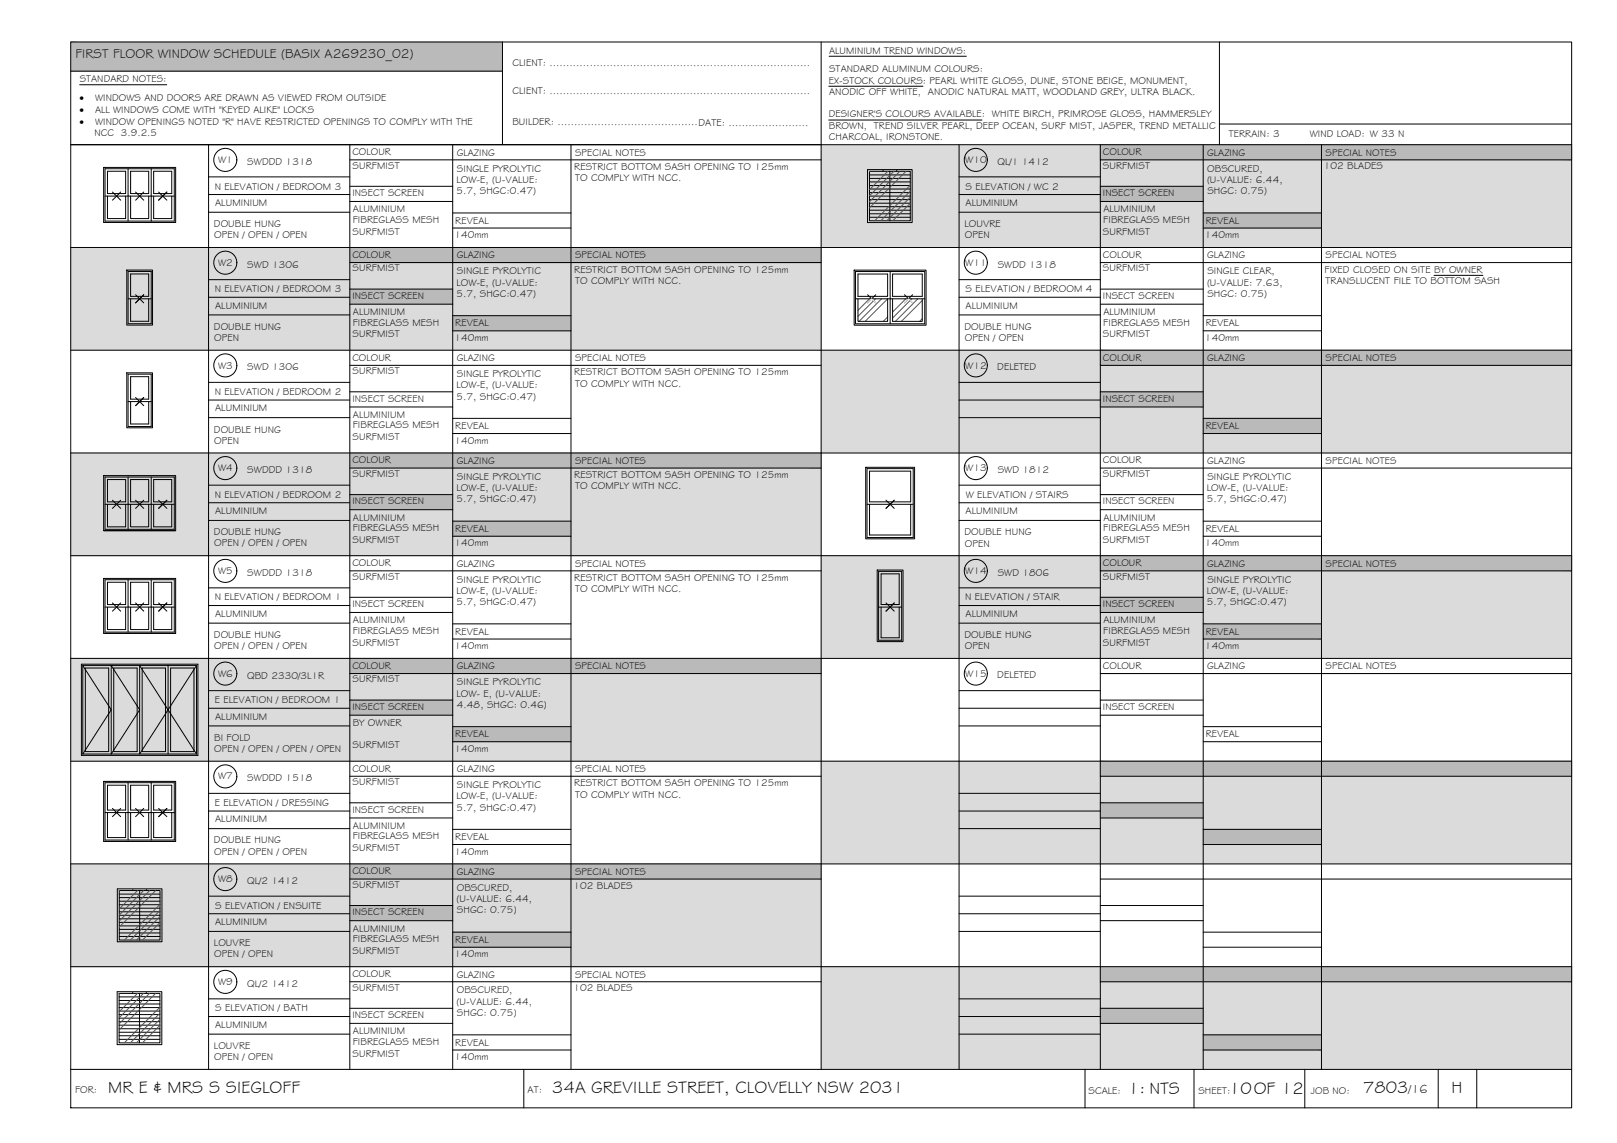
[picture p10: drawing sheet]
<svg xmlns="http://www.w3.org/2000/svg" width="420mm" height="297mm" viewBox="0 0 420 297" stroke-linecap="round" stroke-linejoin="round" font-family="sans-serif">
<!-- layer: WINDOW SCHEDULE HATCH -->
<g fill="#dbdbdb" stroke="#dbdbdb" stroke-width=".26">
<path d="M213.4 37.6l195 26.7v-26.7zM213.4 37.6l195 26.7h-195z"/>
<path d="M18.4 64.3l195 26.7v-26.7zM18.4 64.3l195 26.7h-195z"/>
<path d="M213.4 91l195 26.7v-26.7zM213.4 91l195 26.7h-195z"/>
<path d="M18.4 117.7l195 26.7v-26.7zM18.4 117.7l195 26.7h-195z"/>
<path d="M213.4 144.4l195 26.7v-26.7zM213.4 144.4l195 26.7h-195z"/>
<path d="M18.4 171.1l195 26.7v-26.7zM18.4 171.1l195 26.7h-195z"/>
<path d="M213.4 197.8l195 26.7v-26.7zM213.4 197.8l195 26.7h-195z"/>
<path d="M18.4 224.5l195 26.7v-26.7zM18.4 224.5l195 26.7h-195z"/>
<path d="M213.4 251.2l195 26.7v-26.7zM213.4 251.2l195 26.7h-195z"/>
</g>
<g fill="#bababa" stroke="#bababa" stroke-width=".26">
<path d="M18.4 10.9l112.2 7.6v-7.6zM18.4 10.9l112.2 7.6h-112.2z"/>
<path d="M285.9 37.6l122.5 3.9v-3.9zM285.9 37.6l122.5 3.9h-122.5z"/>
<path d="M285.9 48.4l26.7 4v-4zM285.9 48.4l26.7 4h-26.7z"/>
<path d="M312.6 55.3l30.8 4v-4zM312.6 55.3l30.8 4h-30.8z"/>
<path d="M90.9 64.3l122.5 3.9v-3.9zM90.9 64.3l122.5 3.9h-122.5z"/>
<path d="M90.9 75.1l26.7 4v-4zM90.9 75.1l26.7 4h-26.7z"/>
<path d="M117.6 82l30.8 4v-4zM117.6 82l30.8 4h-30.8z"/>
<path d="M285.9 91l122.5 3.9v-3.9zM285.9 91l122.5 3.9h-122.5z"/>
<path d="M285.9 101.8l26.7 4v-4zM285.9 101.8l26.7 4h-26.7z"/>
<path d="M312.6 108.7l30.8 4v-4zM312.6 108.7l30.8 4h-30.8z"/>
<path d="M90.9 117.7l122.5 3.9v-3.9zM90.9 117.7l122.5 3.9h-122.5z"/>
<path d="M90.9 128.5l26.7 4v-4zM90.9 128.5l26.7 4h-26.7z"/>
<path d="M117.6 135.4l30.8 4v-4zM117.6 135.4l30.8 4h-30.8z"/>
<path d="M285.9 144.4l122.5 4v-4zM285.9 144.4l122.5 4h-122.5z"/>
<path d="M285.9 155.2l26.7 4v-4zM285.9 155.2l26.7 4h-26.7z"/>
<path d="M312.6 162.1l30.8 4v-4zM312.6 162.1l30.8 4h-30.8z"/>
<path d="M90.9 171.1l122.5 3.9v-3.9zM90.9 171.1l122.5 3.9h-122.5z"/>
<path d="M90.9 181.9l26.7 4v-4zM90.9 181.9l26.7 4h-26.7z"/>
<path d="M117.6 188.8l30.8 4v-4zM117.6 188.8l30.8 4h-30.8z"/>
<path d="M285.9 197.8l122.5 3.9v-3.9zM285.9 197.8l122.5 3.9h-122.5z"/>
<path d="M285.9 208.6l26.7 4v-4zM285.9 208.6l26.7 4h-26.7z"/>
<path d="M312.6 215.5l30.8 4v-4zM312.6 215.5l30.8 4h-30.8z"/>
<path d="M90.9 224.5l122.5 3.9v-3.9zM90.9 224.5l122.5 3.9h-122.5z"/>
<path d="M90.9 235.3l26.7 4v-4zM90.9 235.3l26.7 4h-26.7z"/>
<path d="M117.6 242.2l30.8 4v-4zM117.6 242.2l30.8 4h-30.8z"/>
<path d="M285.9 251.2l122.5 3.9v-3.9zM285.9 251.2l122.5 3.9h-122.5z"/>
<path d="M285.9 262l26.7 4v-4zM285.9 262l26.7 4h-26.7z"/>
<path d="M312.6 268.9l30.8 4v-4zM312.6 268.9l30.8 4h-30.8z"/>
</g>
<!-- layer: BORDER -->
<g fill="none" stroke="#000" stroke-width=".26">
<path d="M18.4 10.9h390v277h-390zM18.4 18.5h112.2M130.6 10.9v26.7M213.4 10.9v267M316.9 10.9v26.7M18.4 37.6h390M54.2 37.6v240.3M90.9 37.6v240.3M117.6 37.6v240.3M148.4 37.6v240.3M249.2 37.6v240.3M285.9 37.6v240.3"/>
<path d="M312.6 37.6v240.3M316.9 32.2h91.5M343.4 37.6v240.3M54.2 46h36.7M54.2 50.6h36.7M54.2 55.2h36.7M90.9 41.5h122.5M90.9 48.4h26.7M90.9 52.4h26.7M117.6 55.3h30.8M117.6 59.3h30.8M249.2 46h36.7"/>
<path d="M249.2 50.6h36.7M249.2 55.2h36.7M285.9 41.5h122.5M285.9 48.4h26.7M285.9 52.4h26.7M312.6 55.3h30.8M312.6 59.3h30.8M18.4 64.3h390M54.2 72.7h36.7M54.2 77.3h36.7M90.9 68.2h122.5M90.9 75.1h26.7"/>
<path d="M90.9 79.1h26.7M249.2 72.7h36.7M249.2 77.3h36.7M285.9 68.2h122.5M285.9 75.1h26.7M285.9 79.1h26.7M18.4 91h390M54.2 81.8h36.7M54.2 99.4h36.7M90.9 94.9h122.5M117.6 82h30.8M117.6 86h30.8"/>
<path d="M249.2 81.8h36.7M249.2 99.4h36.7M285.9 94.9h122.5M312.6 82h30.8M312.6 86h30.8M18.4 117.7h390M54.2 104h36.7M54.2 108.5h36.7M90.9 101.8h26.7M90.9 105.8h26.7M117.6 108.7h30.8M117.6 112.7h30.8"/>
<path d="M249.2 104h36.7M249.2 108.5h36.7M285.9 101.8h26.7M285.9 105.8h26.7M312.6 108.7h30.8M312.6 112.7h30.8M54.2 126.1h36.7M54.2 130.7h36.7M54.2 135.2h36.7M90.9 121.6h122.5M90.9 128.5h26.7M90.9 132.5h26.7"/>
<path d="M117.6 135.4h30.8M117.6 139.4h30.8M249.2 126.1h36.7M249.2 130.7h36.7M249.2 135.2h36.7M285.9 121.6h122.5M285.9 128.5h26.7M285.9 132.5h26.7M312.6 135.4h30.8M312.6 139.4h30.8M18.4 144.4h390M54.2 152.8h36.7"/>
<path d="M54.2 157.4h36.7M90.9 148.4h122.5M90.9 155.2h26.7M90.9 159.2h26.7M249.2 152.8h36.7M249.2 157.4h36.7M285.9 148.4h122.5M285.9 155.2h26.7M285.9 159.2h26.7M18.4 171.1h390M54.2 161.9h36.7M54.2 179.5h36.7"/>
<path d="M90.9 175h122.5M117.6 162.1h30.8M117.6 166.1h30.8M249.2 161.9h36.7M249.2 179.5h36.7M285.9 175h122.5M312.6 162.1h30.8M312.6 166.1h30.8M18.4 197.8h390M54.2 184.1h36.7M54.2 188.7h36.7M90.9 181.9h26.7"/>
<path d="M90.9 185.9h26.7M117.6 188.8h30.8M117.6 192.8h30.8M249.2 184.1h36.7M249.2 188.7h36.7M285.9 181.9h26.7M285.9 185.9h26.7M312.6 188.8h30.8M312.6 192.8h30.8M54.2 206.2h36.7M54.2 210.8h36.7M54.2 215.3h36.7"/>
<path d="M90.9 201.7h122.5M90.9 208.6h26.7M90.9 212.6h26.7M117.6 215.5h30.8M117.6 219.5h30.8M249.2 206.2h36.7M249.2 210.8h36.7M249.2 215.3h36.7M285.9 201.7h122.5M285.9 208.6h26.7M285.9 212.6h26.7M312.6 215.5h30.8"/>
<path d="M312.6 219.5h30.8M18.4 224.5h390M54.2 232.9h36.7M54.2 237.5h36.7M90.9 228.4h122.5M90.9 235.3h26.7M90.9 239.3h26.7M249.2 232.9h36.7M249.2 237.5h36.7M285.9 228.4h122.5M285.9 235.3h26.7M285.9 239.3h26.7"/>
<path d="M18.4 251.2h390M54.2 242.1h36.7M54.2 259.6h36.7M90.9 255.1h122.5M117.6 242.2h30.8M117.6 246.2h30.8M249.2 242.1h36.7M249.2 259.6h36.7M285.9 255.1h122.5M312.6 242.2h30.8M312.6 246.2h30.8M18.4 277.9h390"/>
<path d="M54.2 264.2h36.7M54.2 268.7h36.7M90.9 262h26.7M90.9 266h26.7M117.6 268.9h30.8M117.6 272.9h30.8M136.1 277.9v10M249.2 264.2h36.7M249.2 268.7h36.7M281.9 277.9v10M285.9 262h26.7M285.9 266h26.7"/>
<path d="M310.2 277.9v10M312.6 268.9h30.8M312.6 272.9h30.8M339 277.9v10M373.7 277.9v10M383.7 277.9v10"/>
</g>
<!-- layer: TEXT -->
<path d="M215.4 14.6h35.7M20.7 22h22.6M215.3 31.2h39.9M215.4 22.4h24.4M372.6 71.6h12.7" fill="none" stroke="#000" stroke-width=".26"/>
<!-- layer: HATCH -->
<g fill="none" stroke="#545454" stroke-width=".26">
<path d="M226 44.5l-.1 .1M230.7 44.5l-4.8 4.8M232.2 44.5l-6.3 6.4M233.8 44.5l-7.9 7.9M235.4 44.5l-9.5 9.5M236.5 48.1l-9.2 9.3M236.5 49.7l-7.7 7.7M236.5 51.3l-6.1 6.1M236.5 52.8l-4.5 4.6M225.9 77.7l-3 3M227.5 77.7l-4.6 4.5M229.1 77.7l-5.9 5.8"/>
<path d="M230.6 77.7l-5.8 5.8M235.4 77.7l-3.5 3.4M236.9 77.7l-5 4.9M238.5 77.7l-5.9 5.8M239.6 78.1l-5.4 5.4M230.6 82.4l-1.1 1.1M239.6 82.8l-.7 .7M31 231.4v.1M35.7 231.4l-4.7 4.8M37.3 231.4l-6.3 6.4M38.9 231.4l-7.9 7.9M40.5 231.4l-9.5 9.5"/>
<path d="M41.6 235l-9.3 9.3M41.6 236.6l-7.7 7.7M41.6 238.2l-6.1 6.1M41.6 239.7l-4.6 4.6M31 258.2h.1M35.7 258.2l-4.7 4.7M37.3 258.2l-6.3 6.3M38.8 258.2l-7.8 7.9M40.4 258.2l-9.4 9.4M41.6 261.8l-9.3 9.2M41.6 263.3l-7.7 7.7M41.6 264.9l-6.2 6.1"/>
<path d="M41.6 266.5l-4.6 4.5"/>
</g>
<!-- layer: WINDOWS -->
<g fill="none" stroke="#000" stroke-width=".26">
<path d="M27.3 43.9h18v13.6h-18zM27.3 51h18M27.9 44.5h4.7v5.8h-4.7zM27.9 51v5.8h4.7v-5.8M29.2 52l1.1-1 1.1 1M29.2 49.9l1.1 1.1 1.1-1.1M33.3 43.9v13.6M33.9 51v5.8h4.7v-5.8M33.9 44.5h4.7v5.8h-4.7zM35.2 49.9l1.1 1.1-1.1 1M37.3 49.9l-1 1.1 1 1M39.3 43.9v13.6"/>
<path d="M39.9 44.5h4.7v5.8h-4.7zM39.9 51v5.8h4.7v-5.8M41.2 49.9l2.2 2.1M43.4 49.9l-2.2 2.1M225.9 45.5h10.6M225.9 44.5h10.6v12.9h-10.6zM225.9 51h10.6M225.9 46.4h10.6M225.9 47.3h10.6M225.9 48.2h10.6M225.9 49.1h10.6M225.9 50.1h10.6"/>
<path d="M225.9 51.9h10.6M225.9 52.8h10.6M225.9 53.7h10.6M225.9 54.6h10.6M225.9 55.6h10.6M225.9 56.5h10.6M229.5 44.5h.1M231.2 44.5v12.9M233 44.5h.1M33.3 70.5h6v13.6h-6zM33.3 77.7h6M33.9 71.2h4.7v5.8h-4.7z"/>
<path d="M33.9 77.7v5.8h4.7v-5.8M35.2 76.6l2.1 2.1M37.3 76.6l-2.1 2.1M222.3 70.6h18v13.6h-18zM222.3 77.7h18M222.9 77.7v5.8h7.7v-5.8M222.9 71.2h7.7v5.8h-7.7zM225.4 76.6l1.1 1.1 1-1.1M225.4 78.7l1.1-1 1 1M231.3 70.6v13.6M231.9 77.7v5.8h7.7v-5.8M231.9 71.2h7.7v5.8h-7.7z"/>
<path d="M235 76.6l1.1 1.1 1-1.1M235 78.7l1.1-1 1 1M33.3 97.2h6v13.6h-6zM33.9 97.9h4.7v5.8h-4.7zM33.3 104.4h6M33.9 104.4v5.8h4.7v-5.8M35.2 103.3l2.1 2.1M37.3 103.3l-2.1 2.1M27.3 124h18v13.6h-18zM27.3 131.1h18M27.9 124.6h4.7v5.8h-4.7zM27.9 131.1v5.8h4.7v-5.8"/>
<path d="M29.2 132.1l1.1-1 1.1 1M29.2 130l1.1 1.1 1.1-1.1M33.3 124v13.6M33.9 131.1v5.8h4.7v-5.8M33.9 124.6h4.7v5.8h-4.7zM35.2 130l1.1 1.1-1.1 1M37.3 130l-1 1.1 1 1M39.3 124v13.6M39.9 124.6h4.7v5.8h-4.7zM39.9 131.1v5.8h4.7v-5.8M41.2 130l2.2 2.1M43.4 130l-2.2 2.1"/>
<path d="M225.3 131.1h12M225.3 121.8h12v17.9h-12zM225.9 122.4h10.7v8h-10.7zM225.9 131.1v7.9h10.7v-7.9M230.2 130l2.2 2.1M232.4 130l-2.2 2.1M27.3 150.7h18v13.6h-18zM27.3 157.8h18M27.9 151.3h4.7v5.8h-4.7zM27.9 157.8v5.8h4.7v-5.8M29.2 158.8l1.1-1 1.1 1M29.2 156.7l1.1 1.1 1.1-1.1"/>
<path d="M33.3 150.7v13.6M33.9 157.8v5.8h4.7v-5.8M33.9 151.3h4.7v5.8h-4.7zM35.2 156.7l1.1 1.1-1.1 1M37.3 156.7l-1 1.1 1 1M39.3 150.7v13.6M39.9 151.3h4.7v5.8h-4.7zM39.9 157.8v5.8h4.7v-5.8M41.2 156.7l2.2 2.1M43.4 156.7l-2.2 2.1M228.3 157.8h6M228.3 148.5h6v17.9h-6z"/>
<path d="M228.9 149.1h4.7v8h-4.7zM228.9 157.8v7.9h4.7v-7.9M230.2 156.7l2.2 2.1M232.4 156.7l-2.2 2.1M21.5 173l7.4 11.5-7.4 11.5M21.5 173h29.6M21.5 173v23M22.2 173.6h6v21.7h-6zM28.9 173l7.4 11.5-7.4 11.5zM29.6 173.6h6v21.7h-6zM36.3 173l7.4 11.5-7.4 11.5zM36.9 173.6h6.1v21.7h-6.1z"/>
<path d="M43.7 173v23M44.3 173.6h6.1v21.7h-6.1zM51.1 173l-7.4 11.5 7.4 11.5M51.1 173v23M21.5 196h29.6M27.3 203.4h18v14.9h-18zM27.3 211.2h18M27.9 204.1h4.7v6.4h-4.7zM27.9 211.2v6.5h4.7v-6.5M29.2 212.2l1.1-1 1.1 1M29.2 210.1l1.1 1.1 1.1-1.1M33.3 203.4v14.9"/>
<path d="M33.9 211.2v6.5h4.7v-6.5M33.9 204.1h4.7v6.4h-4.7zM35.2 210.1l1.1 1.1-1.1 1M37.3 210.1l-1 1.1 1 1M39.3 203.4v14.9M39.9 204.1h4.7v6.4h-4.7zM39.9 211.2v6.5h4.7v-6.5M41.2 210.1l2.2 2.1M43.4 210.1l-2.2 2.1M31 232.4h10.6M31 231.4h10.6v12.9h-10.6zM31 233.3h10.6"/>
<path d="M31 234.2h10.6M31 235.1h10.6M31 236h10.6M31 237h10.6M31 237.9h10.6M31 238.8h10.6M31 239.7h10.6M34.5 231.4h.1M36.3 231.4v12.9M38 231.4h.1M30.9 259.1h10.6M31 258.2h10.6v12.8h-10.6z"/>
<path d="M31 240.6h10.6M31 241.5h10.6M31 242.5h10.6M31 243.4h10.6M34.5 258.2h.1M36.2 258.2v12.8M38 258.2h.1M31 260h10.6M31 260.9h10.6M31 261.8h10.6M31 262.8h10.6M31 263.7h10.6"/>
<path d="M31 264.6h10.6M31 265.5h10.6M31 266.4h10.6M31 267.3h10.6M31 268.3h10.6M31 269.2h10.6M31 270.1h10.6"/>
<circle cx="58.5" cy="41.6" r="3"/>
<circle cx="253.6" cy="41.6" r="3"/>
<circle cx="58.5" cy="68.3" r="3"/>
<circle cx="253.6" cy="68.3" r="3"/>
<circle cx="58.5" cy="95" r="3"/>
<circle cx="253.6" cy="95" r="3"/>
<circle cx="58.5" cy="121.6" r="3"/>
<circle cx="253.6" cy="121.6" r="3"/>
<circle cx="58.5" cy="148.4" r="3"/>
<circle cx="253.6" cy="148.4" r="3"/>
<circle cx="58.5" cy="175.1" r="3"/>
<circle cx="253.6" cy="175.1" r="3"/>
<circle cx="58.5" cy="201.8" r="3"/>
<circle cx="58.5" cy="228.5" r="3"/>
<circle cx="58.5" cy="255.2" r="3"/>
</g>
<!-- layer: NEWWORK -->
<g fill="none" stroke="#000" stroke-width=".26">
<path d="M26.9 43.5h18.7v14.3h-18.7zM26.9 57.8h18.7M225.4 44.1h11.6v13.7h-11.6zM32.9 70.2h6.7v14.3h-6.7zM221.9 70.2h18.7v14.3h-18.7zM32.9 96.9h6.7v14.3h-6.7zM26.9 123.6h18.7v14.3h-18.7zM26.9 137.9h18.7M224.9 121.4h12.7v18.6h-12.7zM26.9 150.3h18.7v14.3h-18.7zM227.9 148.1h6.7v18.6h-6.7zM21.2 172.6h30.2v23.7h-30.2z"/>
<path d="M26.9 164.6h18.7M26.9 203.1h18.7v15.6h-18.7zM26.9 218.7h18.7M30.5 231h11.6v13.7h-11.6zM30.4 257.7h11.6v13.8h-11.6z"/>
</g>
<!-- layer: MASK -->
<path d="M225.4 78.7l1.1-1 1 1M235 78.7l1.1-1 1 1" fill="none" stroke="#fff" stroke-width=".26"/>
<g font-size="4.5">
<text x="28.1" y="284">MR E &amp; MRS S SIEGLOFF</text>
<text x="143.5" y="283.9">34A GREVILLE STREET, CLOVELLY NSW 2031</text>
<text x="293.1" y="284.3">1: NTS</text>
<text x="319.4" y="284.3">10OF 12</text>
<text x="354.2" y="284.1">7803</text>
<text x="377.2" y="284.1">H</text>
</g>
<text font-size="3.4" x="19.6" y="15.1">FIRST FLOOR WINDOW SCHEDULE (BASIX A269230_02)</text>
<text font-size="3.2" x="366" y="284.1">/16</text>
<g font-size="2.6">
<text x="133.1" y="17.2">CLIENT: ..............................................................................</text>
<text x="215.4" y="13.9">ALUMINIUM TREND WINDOWS:</text>
<text x="20.7" y="21.3">STANDARD NOTES:</text>
<text x="215.4" y="21.7">EX-STOCK COLOURS: PEARL WHITE GLOSS, DUNE, STONE BEIGE, MONUMENT,</text>
<text x="215.4" y="18.8">STANDARD ALUMINUM COLOURS:</text>
<text x="20.7" y="26.3">·</text>
<text x="20.7" y="29.4">·</text>
<text x="24.7" y="29.4">ALL WINDOWS COME WITH &quot;KEYED ALIKE&quot; LOCKS</text>
<text x="24.7" y="26.3">WINDOWS AND DOORS ARE DRAWN AS VIEWED FROM OUTSIDE</text>
<text x="133.1" y="24.3">CLIENT: ..............................................................................</text>
<text x="215.4" y="24.6">ANODIC OFF WHITE, ANODIC NATURAL MATT, WOODLAND GREY, ULTRA BLACK.</text>
<text x="20.7" y="32.4">·</text>
<text x="24.6" y="35.4">NCC 3.9.2.5</text>
<text x="24.7" y="32.4">WINDOW OPENINGS NOTED &quot;R&quot; HAVE RESTRICTED OPENINGS TO COMPLY WITH THE</text>
<text x="133.1" y="32.6">BUILDER: ..........................................DATE: ........................</text>
<text x="215.3" y="30.5">DESIGNER'S COLOURS AVAILABLE: WHITE BIRCH, PRIMROSE GLOSS, HAMMERSLEY</text>
<text x="215.4" y="33.4">BROWN, TREND SILVER PEARL, DEEP OCEAN, SURF MIST, JASPER, TREND METALLIC</text>
<text x="319.3" y="35.6">TERRAIN: 3</text>
<text x="340.3" y="35.6">WIND LOAD: W 33 N</text>
<text x="91.6" y="40.4">COLOUR</text>
<text x="118.7" y="40.4">GLAZING</text>
<text x="149.4" y="40.4">SPECIAL NOTES</text>
<text x="215.4" y="36.4">CHARCOAL, IRONSTONE.</text>
<text x="286.6" y="40.4">COLOUR</text>
<text x="313.7" y="40.4">GLAZING</text>
<text x="344.5" y="40.4">SPECIAL NOTES</text>
<text x="56.7" y="42.4">W1</text>
<text x="64.2" y="42.8">SWDDD 1318</text>
<text x="91.6" y="43.8">SURFMIST</text>
<text x="118.6" y="47.5">LOW-E, (U-VALUE:</text>
<text x="118.7" y="44.6">SINGLE PYROLYTIC</text>
<text x="149.2" y="44.1">RESTRICT BOTTOM SASH OPENING TO 125mm</text>
<text x="149.4" y="47.1">TO COMPLY WITH NCC.</text>
<text x="250.8" y="42.4">W10</text>
<text x="259.2" y="42.8">QL/1 1412</text>
<text x="286.6" y="43.8">SURFMIST</text>
<text x="313.6" y="47.5">(U-VALUE: 6.44,</text>
<text x="313.7" y="44.6">OBSCURED,</text>
<text x="344" y="44">102 BLADES</text>
<text x="55.8" y="49.2">N ELEVATION / BEDROOM 3</text>
<text x="55.9" y="53.5">ALUMINIUM</text>
<text x="91.6" y="51">INSECT SCREEN</text>
<text x="118.6" y="50.5">5.7, SHGC:0.47)</text>
<text x="250.9" y="49.2">S ELEVATION / WC 2</text>
<text x="250.9" y="53.5">ALUMINIUM</text>
<text x="286.6" y="51">INSECT SCREEN</text>
<text x="313.7" y="50.4">SHGC: 0.75)</text>
<text x="55.6" y="59">DOUBLE HUNG</text>
<text x="91.7" y="57.9">FIBREGLASS MESH</text>
<text x="91.7" y="55.2">ALUMINIUM</text>
<text x="118.3" y="58.1">REVEAL</text>
<text x="250.6" y="59">LOUVRE</text>
<text x="286.7" y="57.9">FIBREGLASS MESH</text>
<text x="286.7" y="55.2">ALUMINIUM</text>
<text x="313.3" y="58.1">REVEAL</text>
<text x="55.7" y="61.9">OPEN / OPEN / OPEN</text>
<text x="91.6" y="61">SURFMIST</text>
<text x="118.1" y="61.9">140mm</text>
<text x="250.7" y="62">OPEN</text>
<text x="286.6" y="61">SURFMIST</text>
<text x="313.1" y="61.9">140mm</text>
<text x="56.7" y="69.1">W2</text>
<text x="64.2" y="69.5">SWD 1306</text>
<text x="91.6" y="67">COLOUR</text>
<text x="91.6" y="70.5">SURFMIST</text>
<text x="118.7" y="67.1">GLAZING</text>
<text x="118.7" y="71.3">SINGLE PYROLYTIC</text>
<text x="149.2" y="70.8">RESTRICT BOTTOM SASH OPENING TO 125mm</text>
<text x="149.4" y="67.1">SPECIAL NOTES</text>
<text x="250.8" y="69.1">W11</text>
<text x="259.2" y="69.5">SWDD 1318</text>
<text x="286.6" y="67">COLOUR</text>
<text x="286.6" y="70.5">SURFMIST</text>
<text x="313.7" y="67.1">GLAZING</text>
<text x="313.7" y="71.3">SINGLE CLEAR,</text>
<text x="344.2" y="70.8">FIXED CLOSED ON SITE BY OWNER</text>
<text x="344.5" y="67.1">SPECIAL NOTES</text>
<text x="55.8" y="76">N ELEVATION / BEDROOM 3</text>
<text x="91.6" y="77.7">INSECT SCREEN</text>
<text x="118.6" y="74.2">LOW-E, (U-VALUE:</text>
<text x="118.6" y="77.1">5.7, SHGC:0.47)</text>
<text x="149.4" y="73.8">TO COMPLY WITH NCC.</text>
<text x="250.9" y="76">S ELEVATION / BEDROOM 4</text>
<text x="286.6" y="77.7">INSECT SCREEN</text>
<text x="313.6" y="74.2">(U-VALUE: 7.63,</text>
<text x="313.7" y="77.1">SHGC: 0.75)</text>
<text x="344.4" y="73.8">TRANSLUCENT FILE TO BOTTOM SASH</text>
<text x="55.9" y="80.2">ALUMINIUM</text>
<text x="91.7" y="81.9">ALUMINIUM</text>
<text x="250.9" y="80.2">ALUMINIUM</text>
<text x="286.7" y="81.9">ALUMINIUM</text>
<text x="55.6" y="85.7">DOUBLE HUNG</text>
<text x="55.7" y="88.7">OPEN</text>
<text x="91.6" y="87.7">SURFMIST</text>
<text x="91.7" y="84.7">FIBREGLASS MESH</text>
<text x="118.1" y="88.6">140mm</text>
<text x="118.3" y="84.8">REVEAL</text>
<text x="250.6" y="85.7">DOUBLE HUNG</text>
<text x="250.7" y="88.6">OPEN / OPEN</text>
<text x="286.6" y="87.7">SURFMIST</text>
<text x="286.7" y="84.7">FIBREGLASS MESH</text>
<text x="313.1" y="88.6">140mm</text>
<text x="313.3" y="84.8">REVEAL</text>
<text x="56.7" y="95.8">W3</text>
<text x="91.6" y="93.7">COLOUR</text>
<text x="118.7" y="93.8">GLAZING</text>
<text x="149.4" y="93.8">SPECIAL NOTES</text>
<text x="250.8" y="95.8">W12</text>
<text x="286.6" y="93.7">COLOUR</text>
<text x="313.7" y="93.8">GLAZING</text>
<text x="344.5" y="93.8">SPECIAL NOTES</text>
<text x="64.2" y="96.2">SWD 1306</text>
<text x="91.6" y="97.2">SURFMIST</text>
<text x="118.6" y="100.9">LOW-E, (U-VALUE:</text>
<text x="118.7" y="98">SINGLE PYROLYTIC</text>
<text x="149.2" y="97.6">RESTRICT BOTTOM SASH OPENING TO 125mm</text>
<text x="149.4" y="100.5">TO COMPLY WITH NCC.</text>
<text x="259.1" y="96.2">DELETED</text>
<text x="55.8" y="102.7">N ELEVATION / BEDROOM 2</text>
<text x="55.9" y="106.9">ALUMINIUM</text>
<text x="91.6" y="104.4">INSECT SCREEN</text>
<text x="118.6" y="103.9">5.7, SHGC:0.47)</text>
<text x="286.6" y="104.4">INSECT SCREEN</text>
<text x="55.6" y="112.5">DOUBLE HUNG</text>
<text x="91.7" y="111.4">FIBREGLASS MESH</text>
<text x="91.7" y="108.6">ALUMINIUM</text>
<text x="118.3" y="111.5">REVEAL</text>
<text x="313.3" y="111.5">REVEAL</text>
<text x="55.7" y="115.4">OPEN</text>
<text x="91.6" y="114.4">SURFMIST</text>
<text x="118.1" y="115.3">140mm</text>
<text x="56.7" y="122.5">W4</text>
<text x="64.2" y="122.9">SWDDD 1318</text>
<text x="91.6" y="120.5">COLOUR</text>
<text x="91.6" y="123.9">SURFMIST</text>
<text x="118.7" y="120.5">GLAZING</text>
<text x="118.7" y="124.7">SINGLE PYROLYTIC</text>
<text x="149.2" y="124.2">RESTRICT BOTTOM SASH OPENING TO 125mm</text>
<text x="149.4" y="120.5">SPECIAL NOTES</text>
<text x="250.8" y="122.5">W13</text>
<text x="259.2" y="122.9">SWD 1812</text>
<text x="286.6" y="120.5">COLOUR</text>
<text x="286.6" y="123.9">SURFMIST</text>
<text x="313.7" y="120.5">GLAZING</text>
<text x="313.7" y="124.7">SINGLE PYROLYTIC</text>
<text x="344.5" y="120.5">SPECIAL NOTES</text>
<text x="55.8" y="129.3">N ELEVATION / BEDROOM 2</text>
<text x="91.6" y="131.1">INSECT SCREEN</text>
<text x="118.6" y="127.6">LOW-E, (U-VALUE:</text>
<text x="118.6" y="130.5">5.7, SHGC:0.47)</text>
<text x="149.4" y="127.2">TO COMPLY WITH NCC.</text>
<text x="250.9" y="129.4">W ELEVATION / STAIRS</text>
<text x="286.6" y="131.1">INSECT SCREEN</text>
<text x="313.6" y="127.6">LOW-E, (U-VALUE:</text>
<text x="313.6" y="130.5">5.7, SHGC:0.47)</text>
<text x="55.9" y="133.6">ALUMINIUM</text>
<text x="91.7" y="135.3">ALUMINIUM</text>
<text x="250.9" y="133.6">ALUMINIUM</text>
<text x="286.7" y="135.3">ALUMINIUM</text>
<text x="55.6" y="139.1">DOUBLE HUNG</text>
<text x="55.7" y="142">OPEN / OPEN / OPEN</text>
<text x="91.6" y="141.1">SURFMIST</text>
<text x="91.7" y="138.1">FIBREGLASS MESH</text>
<text x="118.1" y="142">140mm</text>
<text x="118.3" y="138.2">REVEAL</text>
<text x="250.6" y="139.1">DOUBLE HUNG</text>
<text x="250.7" y="142.1">OPEN</text>
<text x="286.6" y="141.1">SURFMIST</text>
<text x="286.7" y="138.1">FIBREGLASS MESH</text>
<text x="313.1" y="142">140mm</text>
<text x="313.3" y="138.2">REVEAL</text>
<text x="56.7" y="149.2">W5</text>
<text x="64.2" y="149.6">SWDDD 1318</text>
<text x="91.6" y="147.1">COLOUR</text>
<text x="118.7" y="147.2">GLAZING</text>
<text x="149.4" y="147.2">SPECIAL NOTES</text>
<text x="250.8" y="149.2">W14</text>
<text x="259.2" y="149.6">SWD 1806</text>
<text x="286.6" y="147.1">COLOUR</text>
<text x="313.7" y="147.2">GLAZING</text>
<text x="344.5" y="147.2">SPECIAL NOTES</text>
<text x="91.6" y="150.6">SURFMIST</text>
<text x="118.6" y="154.3">LOW-E, (U-VALUE:</text>
<text x="118.7" y="151.4">SINGLE PYROLYTIC</text>
<text x="149.2" y="151">RESTRICT BOTTOM SASH OPENING TO 125mm</text>
<text x="149.4" y="153.9">TO COMPLY WITH NCC.</text>
<text x="286.6" y="150.6">SURFMIST</text>
<text x="313.6" y="154.3">LOW-E, (U-VALUE:</text>
<text x="313.7" y="151.4">SINGLE PYROLYTIC</text>
<text x="55.8" y="156.1">N ELEVATION / BEDROOM 1</text>
<text x="55.9" y="160.3">ALUMINIUM</text>
<text x="91.6" y="157.8">INSECT SCREEN</text>
<text x="91.7" y="162">ALUMINIUM</text>
<text x="118.6" y="157.3">5.7, SHGC:0.47)</text>
<text x="250.8" y="156.1">N ELEVATION / STAIR</text>
<text x="250.9" y="160.3">ALUMINIUM</text>
<text x="286.6" y="157.8">INSECT SCREEN</text>
<text x="286.7" y="162">ALUMINIUM</text>
<text x="313.6" y="157.3">5.7, SHGC:0.47)</text>
<text x="55.6" y="165.7">DOUBLE HUNG</text>
<text x="91.6" y="167.8">SURFMIST</text>
<text x="91.7" y="164.8">FIBREGLASS MESH</text>
<text x="118.3" y="164.9">REVEAL</text>
<text x="250.6" y="165.9">DOUBLE HUNG</text>
<text x="286.6" y="167.8">SURFMIST</text>
<text x="286.7" y="164.8">FIBREGLASS MESH</text>
<text x="313.3" y="164.9">REVEAL</text>
<text x="55.7" y="168.7">OPEN / OPEN / OPEN</text>
<text x="91.6" y="173.9">COLOUR</text>
<text x="118.1" y="168.7">140mm</text>
<text x="118.7" y="173.9">GLAZING</text>
<text x="149.4" y="173.9">SPECIAL NOTES</text>
<text x="250.7" y="168.8">OPEN</text>
<text x="286.6" y="173.9">COLOUR</text>
<text x="313.1" y="168.7">140mm</text>
<text x="313.7" y="173.9">GLAZING</text>
<text x="344.5" y="173.9">SPECIAL NOTES</text>
<text x="56.7" y="175.9">W6</text>
<text x="64.2" y="176.3">QBD 2330/3L1R</text>
<text x="91.6" y="177.3">SURFMIST</text>
<text x="118.7" y="178.1">SINGLE PYROLYTIC</text>
<text x="250.8" y="175.9">W15</text>
<text x="259.1" y="176.3">DELETED</text>
<text x="55.8" y="182.7">E ELEVATION / BEDROOM 1</text>
<text x="91.6" y="184.5">INSECT SCREEN</text>
<text x="118.6" y="181">LOW- E, (U-VALUE:</text>
<text x="118.7" y="184">4.48, SHGC: 0.46)</text>
<text x="286.6" y="184.5">INSECT SCREEN</text>
<text x="55.9" y="187">ALUMINIUM</text>
<text x="91.7" y="188.7">BY OWNER</text>
<text x="118.3" y="191.6">REVEAL</text>
<text x="313.3" y="191.6">REVEAL</text>
<text x="55.7" y="192.5">BI FOLD</text>
<text x="55.7" y="195.4">OPEN / OPEN / OPEN / OPEN</text>
<text x="91.6" y="194.5">SURFMIST</text>
<text x="118.1" y="195.4">140mm</text>
<text x="56.7" y="202.6">W7</text>
<text x="64.2" y="203">SWDDD 1518</text>
<text x="91.6" y="200.5">COLOUR</text>
<text x="118.7" y="200.6">GLAZING</text>
<text x="149.4" y="200.6">SPECIAL NOTES</text>
<text x="55.8" y="209.5">E ELEVATION / DRESSING</text>
<text x="91.6" y="204">SURFMIST</text>
<text x="118.6" y="207.7">LOW-E, (U-VALUE:</text>
<text x="118.7" y="204.8">SINGLE PYROLYTIC</text>
<text x="149.2" y="204.3">RESTRICT BOTTOM SASH OPENING TO 125mm</text>
<text x="149.4" y="207.3">TO COMPLY WITH NCC.</text>
<text x="55.9" y="213.7">ALUMINIUM</text>
<text x="91.6" y="211.2">INSECT SCREEN</text>
<text x="91.7" y="215.4">ALUMINIUM</text>
<text x="118.6" y="210.7">5.7, SHGC:0.47)</text>
<text x="55.6" y="219.2">DOUBLE HUNG</text>
<text x="91.6" y="221.2">SURFMIST</text>
<text x="91.7" y="218.2">FIBREGLASS MESH</text>
<text x="118.3" y="218.3">REVEAL</text>
<text x="55.7" y="222.1">OPEN / OPEN / OPEN</text>
<text x="91.6" y="227.3">COLOUR</text>
<text x="118.1" y="222.1">140mm</text>
<text x="118.7" y="227.3">GLAZING</text>
<text x="149.4" y="227.3">SPECIAL NOTES</text>
<text x="56.7" y="229.3">W8</text>
<text x="64.2" y="229.7">QL/2 1412</text>
<text x="91.6" y="230.7">SURFMIST</text>
<text x="118.7" y="231.5">OBSCURED,</text>
<text x="149" y="230.9">102 BLADES</text>
<text x="55.9" y="236.1">S ELEVATION / ENSUITE</text>
<text x="91.6" y="237.9">INSECT SCREEN</text>
<text x="118.6" y="234.4">(U-VALUE: 6.44,</text>
<text x="118.7" y="237.3">SHGC: 0.75)</text>
<text x="55.6" y="245.9">LOUVRE</text>
<text x="55.9" y="240.4">ALUMINIUM</text>
<text x="91.7" y="244.9">FIBREGLASS MESH</text>
<text x="91.7" y="242.1">ALUMINIUM</text>
<text x="118.3" y="245">REVEAL</text>
<text x="55.7" y="248.8">OPEN / OPEN</text>
<text x="91.6" y="247.9">SURFMIST</text>
<text x="118.1" y="248.8">140mm</text>
<text x="56.7" y="256">W9</text>
<text x="64.2" y="256.4">QL/2 1412</text>
<text x="91.6" y="254">COLOUR</text>
<text x="91.6" y="257.4">SURFMIST</text>
<text x="118.7" y="254">GLAZING</text>
<text x="149" y="257.6">102 BLADES</text>
<text x="149.4" y="254">SPECIAL NOTES</text>
<text x="55.9" y="262.8">S ELEVATION / BATH</text>
<text x="118.6" y="261.1">(U-VALUE: 6.44,</text>
<text x="118.7" y="258.2">OBSCURED,</text>
<text x="55.9" y="267.1">ALUMINIUM</text>
<text x="91.6" y="264.6">INSECT SCREEN</text>
<text x="91.7" y="268.8">ALUMINIUM</text>
<text x="118.7" y="264">SHGC: 0.75)</text>
<text x="55.6" y="272.6">LOUVRE</text>
<text x="55.7" y="275.5">OPEN / OPEN</text>
<text x="91.6" y="274.6">SURFMIST</text>
<text x="91.7" y="271.6">FIBREGLASS MESH</text>
<text x="118.1" y="275.5">140mm</text>
<text x="118.3" y="271.7">REVEAL</text>
<text x="19.5" y="284.1">FOR:</text>
<text x="137.1" y="284">AT:</text>
<text x="282.8" y="284.3">SCALE:</text>
<text x="311.4" y="284.3">SHEET:</text>
<text x="340.6" y="284.3">JOB NO:</text>
</g>
</svg>
